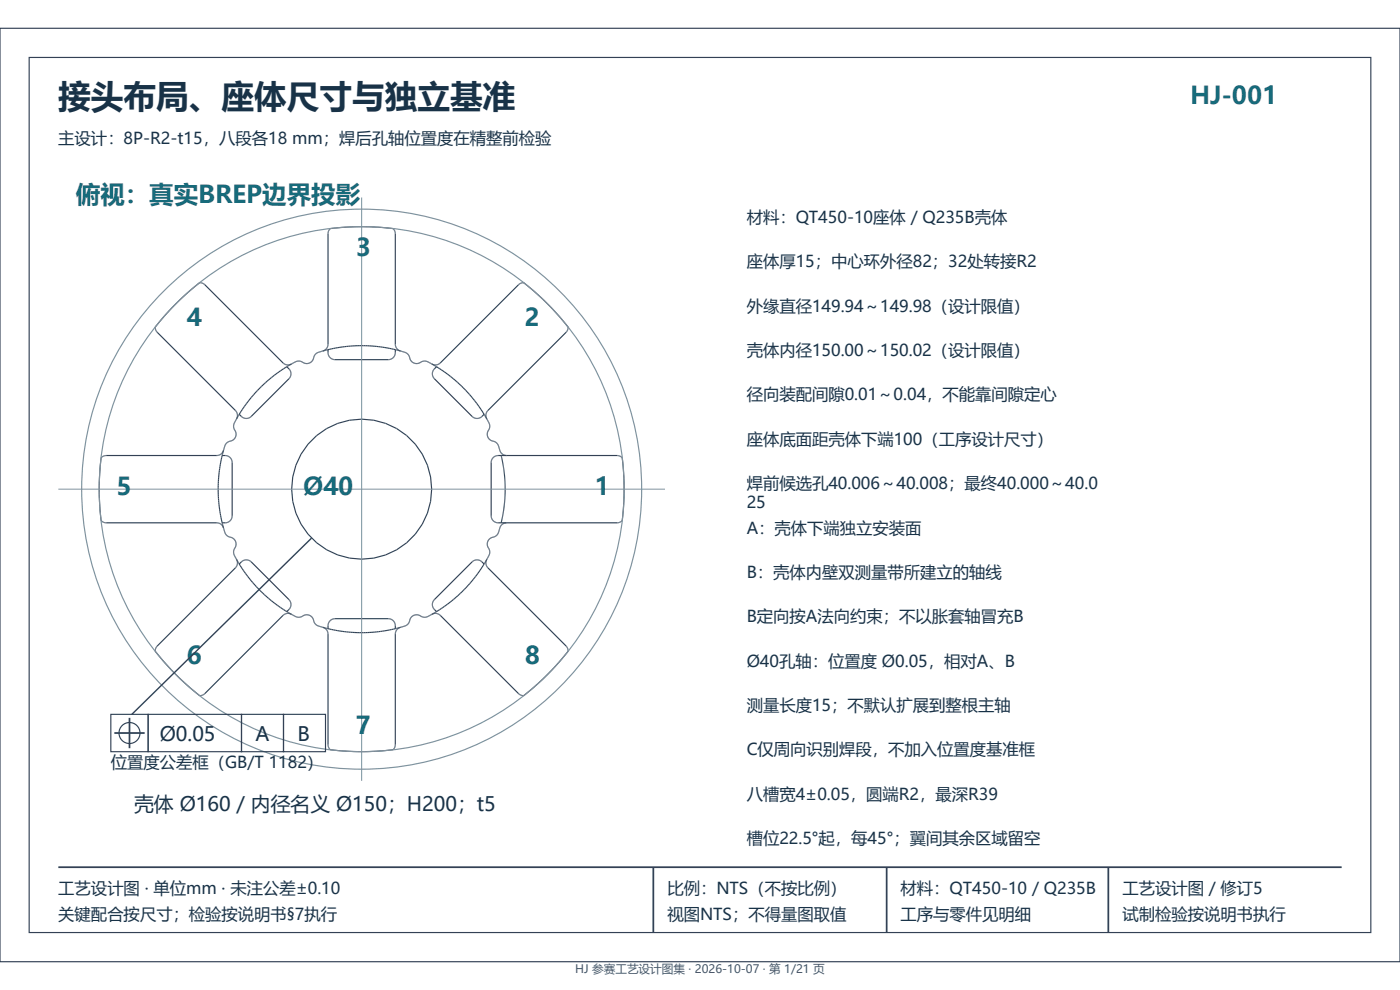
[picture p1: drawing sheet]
<svg xmlns="http://www.w3.org/2000/svg" width="297mm" height="210mm" viewBox="0 0 297 210" stroke-linecap="round" stroke-linejoin="round" font-family="sans-serif">
<g fill="#fff" stroke="#334155" stroke-width=".25">
<path d="M0 6h297v198h-297z" fill-rule="evenodd"/>
<path d="M6.2 12.2h284.6v185.6h-284.6z" fill-rule="evenodd"/>
</g>
<g fill="none" stroke="#334155" stroke-width=".25">
<path d="M42.4 60l-5.2 4.5-2.5 2.7-1.8 2.3M42.4 60h.1M42.5 60h.1M42.6 60h.1M42.7 60h.1M69.6 49.5v23.6l-.2 .6-.4 .5M69.6 49.5h.1M69.6 49.4v.1M69.6 49.4h.1M69.6 49.2v.2M69.6 49.2h.1M69.7 49.1l-.1 .1"/>
<path d="M69.7 49.1h.1M69.7 49v.1M69.7 49h.1M69.7 48.9v.1M69.8 48.9h-.1M69.8 48.9h.1M69.8 48.8v.1M69.8 48.7v.1M69.9 48.7h-.1M69.9 48.7h.1M83.4 48.5l-3.5-.3-3.7-.1-4.5 .2-1.6 .2-.2 .2M83.4 48.5h.1"/>
<path d="M83.4 48.5l.1 .1M83.5 48.6h.1M83.5 48.6l.1 .1M83.6 48.7h.1M83.6 48.7v.1M83.6 48.8h.1M83.6 48.8l.1 .1M83.7 48.9h.1M83.7 48.9v.1M83.7 49h.1M83.8 49v.1M83.8 49.1v.1"/>
<path d="M83.8 49.2v.1M83.8 49.3h.1M83.8 49.3l.1 .1M83.9 49.4h.1M83.9 49.4v.1M83.9 49.5h.1M83.9 49.5v23.5l.1 .6M110.7 60h-.1M110.8 60h-.1M110.8 60h.1M110.9 60h-.1M110.9 60h.1"/>
<path d="M111 60h-.1M111 60h.1M111 60l2.4 1.9 2.7 2.5 2.4 2.6 2 2.5M32.9 69.5h.1M32.9 69.5v.1M32.9 69.6h.1M32.9 69.6v.1M32.9 69.7h.1M32.9 69.7l.1 .1M33 69.8v.1M33 69.9h.1M33 69.9v.1"/>
<path d="M33 70h.1M33 70l.1 .1M33.1 70.1v.1M33.1 70.2h.1M33.2 70.2v.2M33.2 70.4h.1M33.3 70.4h.1M33.3 70.4v.1M33.3 70.5h.1M33.4 70.5l16.5 16.6M42.8 60h.1M42.9 60v.1"/>
<path d="M42.9 60.1h.1M43 60.1h.1M43.1 60.1v.1M43.1 60.2h.1M43.2 60.2h.1M43.3 60.2v.1M43.3 60.3h.1M43.4 60.3h.1M43.4 60.3v.1M43.4 60.4l16.9 16.8M60.3 77.2h.1M60.4 77.2l.6 .2 .6-.1"/>
<path d="M60.8 77.8l.9 1.1v.6l-.2 .6-8.2 8.2-.6 .4h-.7l-.6-.2-.6-.6M60.8 77.8a30.4 30.4 0 0 0-10 10.1M61.6 77.3l-.8 .5M61.7 77.3h-.1M61.8 77.2l-.1 .1M62.1 77.1l-.3 .1M62.9 76.7l-.9 .4M63 76.6l-.1 .1M63.2 76.6h-.2M63.2 76.6h.1M63.2 76.6h.3M63.5 76.6h.1"/>
<path d="M63.6 76.6h.2M63.8 76.6v.1M63.8 76.7h.2M64 76.7h.1M66.6 75.8l-.4 .8-.6 .4-.8 .1-.8-.4M66.6 75.8h.1M66.6 75.6v.2M66.6 75.6h.1M66.7 75.4l-.1 .2M66.7 75.4h.1M67.1 75l-.4 .4M67.2 74.9l-.1 .1"/>
<path d="M67.4 74.8l-.2 .1M67.4 74.8h.1M68.7 74.4l-.2 .1M68.7 74.4l-1.3 .4M68.8 74.3l-.1 .1M68.8 74.4h-.1M69 74.2l-.2 .1M69 74.2h.1M69.6 74.2v.9l.2 .5 .5 .5 .6 .2h11.5l.7-.2 .4-.3M69.6 74.2l-.8 .2M69.6 74.2a30.4 30.4 0 0 1 14.3 0M83.6 75.7l-.1 .1"/>
<path d="M83.9 74.2h.3M83.9 74.2l-.1 .9-.2 .6M84 73.6v.1M84 73.7l.2 .3M84.1 74.2l.8 .2M84.2 74h.1M84.2 74l.1 .1M84.3 74.1h.1M84.3 74.1l.5 .3M84.8 74.4l.1 .1M84.9 74.4l.1 .1M85 74.5l.9 .2"/>
<path d="M85.9 74.7h.1M85.9 74.7l.3 .2M86.2 74.9h.1M86.3 74.9l.2 .2M86.5 75.1l.1 .1M86.6 75.2l.2 .4M86.8 75.6h.1M86.8 75.6l.1 .2M86.9 75.8h.1M86.9 75.8l.3 .8 .6 .4 .7 .1 .8-.3M89.3 76.8h.1M89.7 76.6l-.4 .2"/>
<path d="M89.8 76.6h-.1M90 76.6h-.2M90.1 76.6h-.1M90.1 76.6l.5 .1M90.6 76.7h.1M90.7 76.7l.1 .1M90.8 76.8l.7 .3M91.4 77.1l.3 .2M91.6 77.2h.1M91.7 77.2l.1 .1M91.7 77.3l.9 .5M91.8 77.3h.1"/>
<path d="M92.6 77.8l-.8 1.1-.1 .6 .3 .6 8.1 8.2 .7 .4h.7l.5-.2 .7-.6M92.6 77.8a30.4 30.4 0 0 1 10.1 10.1M110 60.4l-16.6 16.6-.7 .4-.8-.1M110.1 60.3l-.1 .1M110.1 60.3h.1M110.2 60.2l-.1 .1M110.3 60.2h-.1M110.3 60.2h.1M110.3 60.1v.1M110.4 60.1h-.1M110.4 60.1h.1M110.5 60.1h-.1"/>
<path d="M110.5 60.1h.1M110.6 60l-.1 .1M110.6 60h.1M120.2 70.4l-16.9 16.9M120.2 70.4h.1M120.2 70.3v.1M120.2 70.3h.1M120.3 70.3h-.1M120.3 70.3h.1M120.3 70.2v.1M120.3 70.1v.1M120.4 70.1h-.1"/>
<path d="M120.4 70.1h.1M120.4 69.9v.2M120.5 69.9h-.1M120.5 69.8v.1M120.5 69.7v.1M120.5 69.7h.1M120.5 69.6v.1M120.5 69.6h.1M120.5 69.5v.1M120.5 69.5h.1M21.5 97.1l-.3 3.1-.1 3.6 .1 3.5 .3 3.2M21.5 97v.1"/>
<path d="M21.5 97h.1M21.7 96.9l-.2 .1M21.7 96.9h.1M21.8 96.8l-.1 .1M21.8 96.8h.1M21.9 96.8h-.1M21.9 96.7v.1M22 96.7h-.1M22.1 96.7h-.1M22.1 96.7h.1M22.3 96.6l-.2 .1M22.3 96.6h.1"/>
<path d="M22.4 96.6h-.1M22.4 96.6h.1M22.5 96.6h-.1M22.5 96.6h.1M46.7 96.4l-.7 .2h-23.5M46.7 96.4h.1M47.1 96.6h.9l.6 .3 .5 .5 .2 .7-.1 11.6-.2 .6-.5 .4-1.4 .2M47.1 96.6a30.4 30.4 0 0 0 0 14.3M47.2 96l-.5 .4M47.2 96h.1M47.3 95.8l-.1 .2M47.3 95.8l-.2 .8"/>
<path d="M47.3 95.7v.1M47.4 95.8h-.1M47.4 95.5l-.1 .2M47.8 94.4l-.4 1.4M47.8 94.4h.1M48.2 93.8l-.4 .6M48.3 93.8h-.1M48.4 93.7l-.1 .1M48.4 93.7h.1M48.6 93.7h-.2M48.6 93.6v.1M48.8 93.6h-.2"/>
<path d="M48.8 93.6h.1M49.5 90.5h.1M49.5 90.5l.1 .3M49.6 90.2l-.1 .3M49.6 90.1v.1M49.6 90.8h.1M49.6 90.8l.1 .4M49.7 89.8l-.1 .3M49.7 89.7v.1M49.7 91.2h.1M49.8 91.2l.3 .8-.1 .7-.5 .6-.7 .3M49.9 87.1h.1"/>
<path d="M50 87.1l.1 .2M50.1 87.3h.1M50.1 87.3l.3 .6-.1 .7M50.2 88.8h.1M50.2 88.7l-.5 1M50.3 88.7l-.1 .1M50.3 88.6v.1M50.8 87.9l-.5 .7M102.7 87.9l.4 .6M103.1 88.5v.1M103.1 88.6l.1 .1M103.1 88.5l.1 .1"/>
<path d="M103.2 88.6v.1M103.2 88.7v.1M103.2 88.8h.1M103.2 88.8l.5 .9M103.3 87.3l-.2 .6v.6M103.3 87.3h.1M103.7 91.2l-.3 .8 .1 .7 .5 .6 .7 .3M103.7 91.2h.1M103.7 89.7l.1 .1M103.8 89.8v.1M103.8 91l-.1 .2M103.8 91h.1"/>
<path d="M103.8 89.9v.1M103.8 90l.1 .1M103.8 90.8v.2M103.9 90.8h-.1M103.9 90.1v.1M103.9 90.2v.3M103.9 90.5v.3M103.9 90.5h.1M104.7 93.6h.1M104.8 93.6l.1 .1M104.9 93.7h.1M104.9 93.7l.2 .1"/>
<path d="M105.1 93.8h.1M105.1 93.8l.2 .1M105.3 93.9v.1M105.3 94h.1M105.4 94v.1M105.4 94.1l.2 .1M105.6 94.2v.1M105.6 94.3l.3 .8M105.9 95.1l.1 .4M106 95.5h.1M106 95.5l.5 .8M106.3 96.6l.7 3.6 .2 3.6-.2 3.6-.7 3.5"/>
<path d="M106.5 96.3h.1M106.6 96.3l.9 .3M131 96.6h-25.4l-1 .5-.3 .4-.1 .6v11.4l.3 .8 .6 .5 .6 .1h25.3M131 96.6h.1M131.1 96.6h.1M131.1 96.6l.1 .1M131.2 96.7h.1M131.3 96.7h.1M131.4 96.7h.1M131.5 96.7v.1M131.5 96.8h.1M131.6 96.8h.1"/>
<path d="M131.7 96.8v.1M131.7 96.9h.1M131.8 96.9h.1M131.8 96.9v.1M131.8 97h.1M131.9 97h.1M131.9 97l.1 .1M132 97.1l.3 3.1 .1 3.6-.1 3.5-.3 3.2M21.5 110.5h.1M21.5 110.5l.2 .1M21.7 110.6h.1M21.7 110.6v.1"/>
<path d="M21.7 110.7h.1M21.8 110.7h.1M21.9 110.7h.1M21.9 110.7v.1M21.9 110.8h.1M22 110.8h.1M22.1 110.8h.1M22.1 110.8l.1 .1M22.2 110.9h.1M22.3 110.9h.1M22.4 110.9h.1M22.5 110.9h.1"/>
<path d="M22.5 110.9h23.5l.7 .2M46.7 111.1h.1M46.7 111.1l.7 .7M47.1 110.9l.2 .6M47.3 111.5l.1 .3M47.4 111.8v.1M47.4 111.8v.2M47.4 111.9v.1M47.4 112l.1 .2M47.5 112.2l.3 1M47.8 113.2v.1M47.8 113.3l.4 .4"/>
<path d="M48.2 113.7h.1M48.3 113.7l.1 .1M48.4 113.8h.1M48.4 113.8l.2 .1M48.6 113.9h.1M48.6 113.9h.2M48.8 113.9h.1M48.8 113.9l.7 .4 .5 .5 .1 .8-.3 .7M49.5 117l.2 .7M49.6 117h-.1M49.7 117.7v.1M49.7 116.5l-.1 .5"/>
<path d="M49.7 117.8l.5 .9M49.7 116.5h.1M49.7 116.4v.1M49.8 116.3l-.1 .1M50.2 118.7h.1M50.2 118.7v.1M50.2 118.7l.5 .9M50.2 118.8l.2 .8-.4 .8-16.6 16.6M50.7 119.5l.1 .1M50.8 119.6l.6-.6 .6-.2h.7l.6 .4 8.2 8.2 .2 .6v.6l-.9 1.1M50.8 119.6a30.4 30.4 0 0 0 10 10.1M102.7 119.6l-.7-.6-.5-.2h-.7l-.7 .4-8.1 8.2-.3 .6 .1 .6 .8 1.1"/>
<path d="M102.7 119.6a30.4 30.4 0 0 1-10.1 10.1M102.7 119.6h.1M103.2 118.9l-.5 .7M103.2 118.9l-.1 .8 .4 .7 16.7 16.7M103.2 118.8v.1M103.3 118.7l-.1 .1M103.4 118.5h.1M103.6 118l-.4 .8M103.7 116.3v.1M103.7 116.4l.1 .3M103.8 117.6l-.2 .4M103.8 116.7h.1"/>
<path d="M103.8 117.6h.1M103.8 116.7l.1 .3M103.9 117.3l-.1 .3M103.9 117.3h.1M103.9 117h.1M103.9 117v.3M104.7 113.9l-.7 .3-.5 .6-.1 .8 .3 .7M104.8 113.9h-.1M104.9 113.9h-.1M104.9 113.8v.1M105.1 113.8h-.2M105.1 113.7v.1"/>
<path d="M105.4 113.5l-.3 .2M105.4 113.5h.1M105.7 113.1l-.3 .4M105.7 113.1h.1M105.8 112.8l-.1 .3M106.3 111.5l-.5 1.4M106.3 111.5h.1M106.5 111.2l-.2 .3M106.6 111.2h-.1M107.5 110.9l-.9 .3M131 110.9h.1M131.1 110.9h-.1"/>
<path d="M131.1 110.9h.1M131.2 110.9h-.1M131.2 110.9h.1M131.3 110.9h-.1M131.3 110.8v.1M131.4 110.8h-.1M131.4 110.8h.1M131.6 110.7l-.2 .1M131.6 110.7h.1M131.7 110.7h-.1M131.7 110.7h.1M131.8 110.6l-.1 .1"/>
<path d="M131.8 110.6h.1M131.9 110.5l-.1 .1M131.9 110.5h.1M132 110.5h-.1M32.9 138.1l1.8 2.2 2.5 2.7 5.2 4.6M32.9 138v.1M32.9 138h.1M32.9 137.9v.1M32.9 137.9h.1M32.9 137.8v.1M33 137.7l-.1 .1M33 137.7h.1"/>
<path d="M33 137.5v.2M33 137.5h.1M33.1 137.4l-.1 .1M33.1 137.4h.1M33.1 137.3v.1M33.2 137.3h-.1M33.2 137.2v.1M33.3 137.1l-.1 .1M33.3 137.1h.1M33.4 137l-.1 .1M60.3 130.3l-16.9 16.9M60.4 130.3h-.1"/>
<path d="M60.8 129.7l.7 .4M61.5 130.1l.1 .1M61.5 130.2h.1M61.5 130.2l-.6-.1-.5 .2M61.6 130.2l.1 .1M61.6 130.2l.2 .1M61.7 130.3h.1M61.8 130.3l.4 .2M62.2 130.5l.5 .3M62.7 130.8h.1M62.8 130.8l.1 .1M62.9 130.9h.1"/>
<path d="M63 130.9h.2M63.2 130.9h.1M63.5 130.9h-.3M63.6 130.9h-.1M63.8 130.9h-.2M63.8 130.9h.1M64 130.8l-.2 .1M64 130.8l.8-.4 .8 .1 .6 .5 .4 .7M64 130.8h.1M66.6 131.7v.1M66.6 131.8v.1M66.6 131.9h.1"/>
<path d="M66.6 131.9l.1 .2M66.7 132.1h.1M66.7 132.1l.4 .5M67.1 132.6h.1M67.2 132.6h.1M67.2 132.6l.1 .1M67.3 132.7h.1M67.4 132.7h.1M67.4 132.7l1.1 .4M68.5 133.1l.5 .2M68.5 133.1l1.1 .2M69 133.3h.1"/>
<path d="M69 133.3l.4 .5M69.4 133.8h.1M69.4 133.8l.2 .7v23.5M69.6 133.3v.1M69.6 133.4a30.4 30.4 0 0 0 14.3 0M69.9 131.8l-.3 .6v1M70 131.7l.4-.3 .6-.2h11.6l.6 .3 .4 .4 .2 .6 .1 .9M70 131.7l-.1 .1M84.2 133.6l-.3 .9v23.5M84.2 133.5v.1M84.6 133.2l-.7 .2M84.6 133.2l-.4 .3"/>
<path d="M84.8 133.1l-.2 .1M84.9 133.1h-.1M84.9 133.1h.1M85.9 132.8l-1 .3M85.9 132.8h.1M86.2 132.6l-.3 .2M86.3 132.6h-.1M86.5 132.4l-.2 .2M86.6 132.4h-.1M86.8 131.9l-.2 .5M86.8 131.9h.1M86.9 131.8l-.1 .1"/>
<path d="M86.9 131.7v.1M89.3 130.7l-.8-.3-.7 .1-.6 .5-.3 .7M89.3 130.7h.1M89.3 130.7l.4 .2M89.7 130.9h.1M89.8 130.9h.2M90 130.9h.1M90.3 130.9h-.2M90.4 130.9h-.1M90.6 130.9h-.2M90.6 130.8v.1M90.7 130.8h-.1"/>
<path d="M90.8 130.8h-.1M91.1 130.6l-.3 .2M91.6 130.3l-.5 .3M91.7 130.3h-.1M91.7 130.2l-.1 .1M91.8 130.2l-.1 .1M91.9 130.2h-.2M91.9 130.2h-.1M91.9 130.2l.8-.1 .7 .4M92.1 130.1l-.2 .1M92.6 129.8l-.6 .3M92.6 129.7v.1"/>
<path d="M93.4 130.5h.1M93.4 130.5l16.6 16.7M120.2 137.1v.1M120.2 137.2h.1M120.3 137.2v.1M120.3 137.3v.1M120.3 137.4h.1M120.4 137.4v.1M120.4 137.5v.1M120.4 137.6h.1M120.4 137.6l.1 .2M120.5 137.8h.1"/>
<path d="M120.5 137.8v.1M120.5 137.9h.1M120.5 137.9v.1M120.5 138h.1M120.5 138v.1M120.5 138.1l-2 2.5-2.5 2.7-2.8 2.5-2.2 1.8M23.5 151.5h7.9v8h-7.9zM31.4 151.5h19.8v8h-19.8zM42.4 147.6h.1M42.5 147.6h-.1M42.5 147.6h.1M42.6 147.6h-.1"/>
<path d="M42.6 147.5v.1M42.7 147.5h-.1M42.8 147.5h-.1M42.8 147.5h.1M42.9 147.5h-.1M42.9 147.5h.1M43 147.5h-.1M43 147.4v.1M43.1 147.4h-.1M43.1 147.4h.1M43.2 147.4h-.1M43.2 147.3v.1"/>
<path d="M43.3 147.3h-.1M43.3 147.3h.1M43.3 147.2v.1M43.4 147.2h-.1M43.4 147.2h.1M51.2 151.5h8.9v8h-8.9zM60.1 151.5h9v8h-9zM69.6 158h.1M69.6 158v.1M69.6 158.1h.1M69.6 158.1v.2M69.6 158.3h.1"/>
<path d="M69.6 158.3v.1M69.6 158.4h.1M69.7 158.4h.1M69.7 158.4v.1M69.7 158.5h.1M69.7 158.5v.1M69.7 158.6h.1M69.7 158.6l.1 .1M69.8 158.7h.1M69.8 158.7v.1M69.8 158.8h.1M69.9 158.8h.1"/>
<path d="M69.9 158.8v.1M69.9 158.9l.2 .1 1.6 .2 4.5 .2 3.7-.1 3.5-.3M83.4 159h.1M83.5 159h-.1M83.5 158.9v.1M83.5 158.9h.1M83.6 158.8l-.1 .1M83.6 158.8h.1M83.6 158.7v.1M83.6 158.7h.1M83.7 158.5l-.1 .2M83.8 158.5h-.1"/>
<path d="M83.8 158.4v.1M83.8 158.4h.1M83.8 158.3v.1M83.8 158.3h.1M83.8 158.2v.1M83.8 158.2h.1M83.9 158.1l-.1 .1M83.9 158.1h.1M83.9 158v.1M83.9 158h.1M110 147.2h.1M110.1 147.2h.1"/>
<path d="M110.1 147.2v.1M110.1 147.3h.1M110.2 147.3h.1M110.3 147.3v.1M110.3 147.4h.1M110.4 147.4h.1M110.5 147.4v.1M110.5 147.5h.1M110.6 147.5h.1M110.7 147.5h.1M110.8 147.5h.1M110.9 147.5v.1"/>
<path d="M110.9 147.6h.1M111 147.6h.1"/>
<circle cx="76.7" cy="103.8" r="14.8"/>
<circle cx="27.5" cy="155.5" r="2.23"/>
</g>
<g fill="none" stroke="#7a939f" stroke-width=".25">
<circle cx="76.7" cy="103.8" r="59.4"/>
<circle cx="76.7" cy="103.8" r="55.7"/>
</g>
<path d="M76.7 41.9v123.7M12.4 103.8h128.7" fill="none" stroke="#7a939f" stroke-width=".21"/>
<path d="M66.1 114.2l-38.1 37.3" fill="none" stroke="#334155" stroke-width=".3"/>
<path d="M24.3 155.5h6.4M27.5 152.3v6.4M12.4 184h272.2M138.6 184v13.8M188.1 184v13.8M235.1 184v13.8" fill="none" stroke="#334155" stroke-width=".37"/>
<text font-size="6.9" fill="#183247" x="12.4" y="22.8">接头布局、座体尺寸与独立基准</text>
<g font-size="5.2" fill="#176b7b">
<text x="252.5" y="22.1">HJ-001</text>
<text x="16.1" y="43.1">俯视：真实BREP边界投影</text>
<text x="75.5" y="54.3">3</text>
<text x="39.6" y="69.1">4</text>
<text x="111.4" y="69.1">2</text>
<text x="24.7" y="105">5</text>
<text x="64.3" y="105">Ø40</text>
<text x="126.2" y="105">1</text>
<text x="39.6" y="140.9">6</text>
<text x="111.4" y="140.9">8</text>
<text x="75.5" y="155.7">7</text>
</g>
<g font-size="4.2" fill="#183247">
<text x="33.9" y="157.2">Ø0.05</text>
<text x="54.2" y="157.2">A</text>
<text x="63.1" y="157.2">B</text>
<text x="28.5" y="172.1">壳体 Ø160 / 内径名义 Ø150；H200；t5</text>
</g>
<g font-size="3.5" fill="#183247">
<text x="12.4" y="30.5">主设计：8P-R2-t15，八段各18 mm；焊后孔轴位置度在精整前检验</text>
<text x="158.4" y="47.3">材料：QT450-10座体 / Q235B壳体</text>
<text x="158.4" y="56.7">座体厚15；中心环外径82；32处转接R2</text>
<text x="158.4" y="66.1">外缘直径149.94～149.98（设计限值）</text>
<text x="158.4" y="75.5">壳体内径150.00～150.02（设计限值）</text>
<text x="158.4" y="85">径向装配间隙0.01～0.04，不能靠间隙定心</text>
<text x="158.4" y="94.4">座体底面距壳体下端100（工序设计尺寸）</text>
<text x="158.4" y="103.8">焊前候选孔40.006～40.008；最终40.000～40.0</text>
<text x="158.4" y="107.7">25</text>
<text x="158.4" y="113.2">A：壳体下端独立安装面</text>
<text x="158.4" y="122.6">B：壳体内壁双测量带所建立的轴线</text>
<text x="158.4" y="132">B定向按A法向约束；不以胀套轴冒充B</text>
<text x="158.4" y="141.4">Ø40孔轴：位置度 Ø0.05，相对A、B</text>
<text x="158.4" y="150.8">测量长度15；不默认扩展到整根主轴</text>
<text x="158.4" y="160.2">C仅周向识别焊段，不加入位置度基准框</text>
<text x="23.5" y="162.9">位置度公差框（GB/T 1182）</text>
<text x="158.4" y="169.6">八槽宽4±0.05，圆端R2，最深R39</text>
<text x="158.4" y="179">槽位22.5°起，每45°；翼间其余区域留空</text>
<text x="12.4" y="189.6">工艺设计图 · 单位mm · 未注公差±0.10</text>
<text x="141.6" y="189.6">比例：NTS（不按比例）</text>
<text x="191.1" y="189.6">材料：QT450-10 / Q235B</text>
<text x="238.1" y="189.6">工艺设计图 / 修订5</text>
<text x="12.4" y="195.1">关键配合按尺寸；检验按说明书§7执行</text>
<text x="141.6" y="195.1">视图NTS；不得量图取值</text>
<text x="191.1" y="195.1">工序与零件见明细</text>
<text x="238.1" y="195.1">试制检验按说明书执行</text>
</g>
<text font-size="2.5" fill="#475569" x="122" y="206.5">HJ 参赛工艺设计图集 · 2026-10-07 · 第 1/21 页</text>
</svg>
